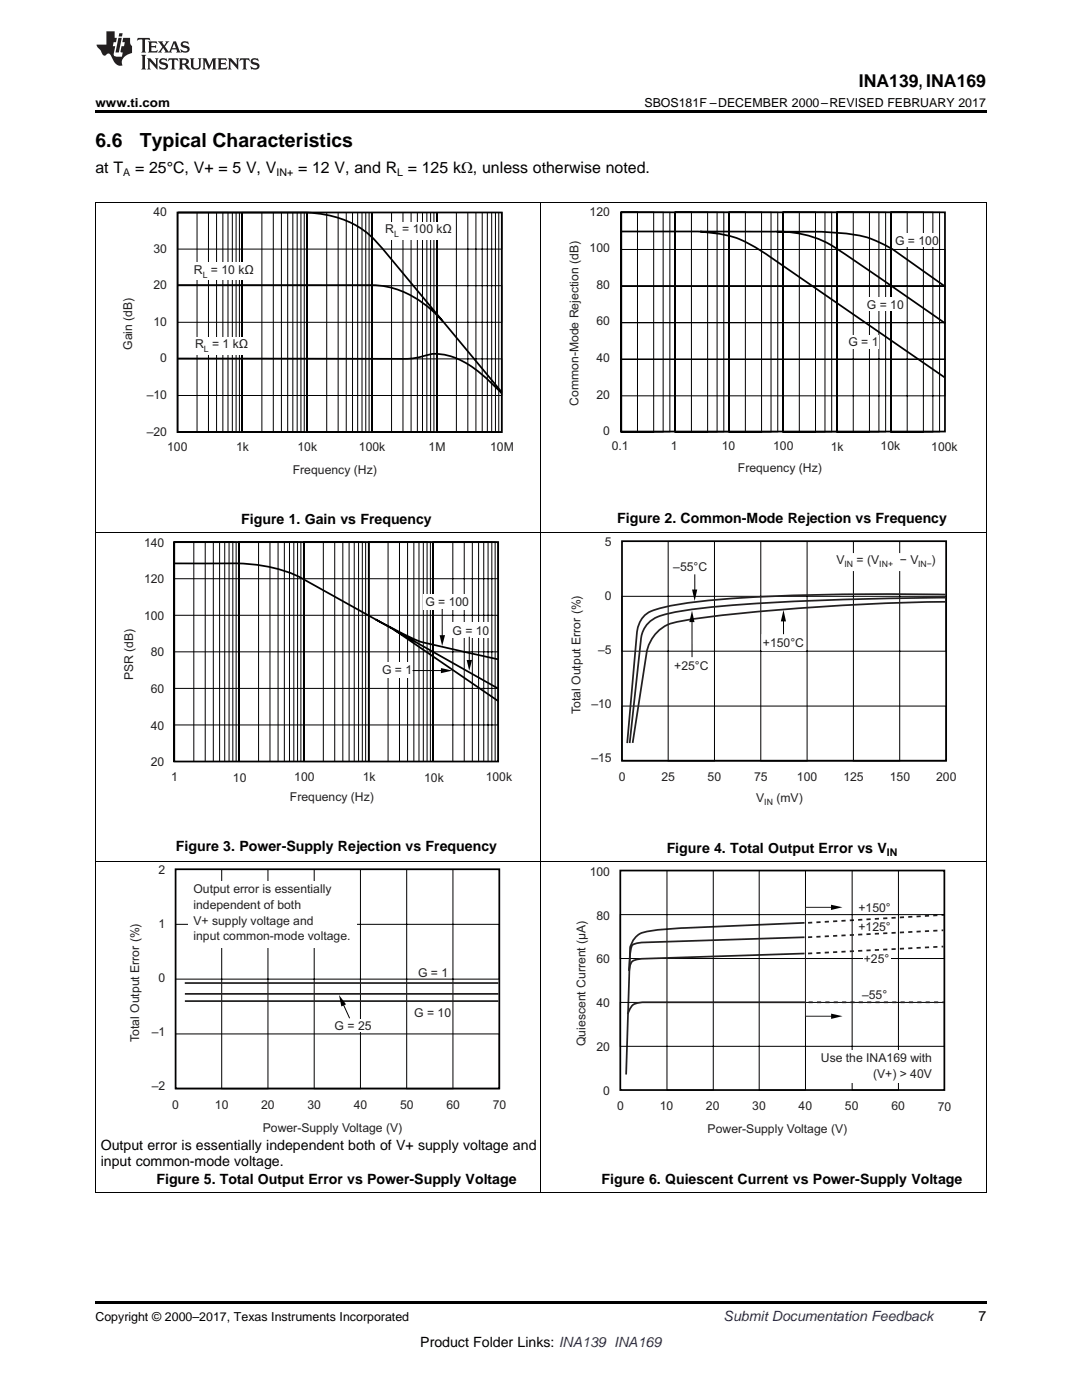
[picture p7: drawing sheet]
<svg xmlns="http://www.w3.org/2000/svg" width="216mm" height="279mm" viewBox="0 0 216 279" stroke-linecap="round" stroke-linejoin="round" font-family="sans-serif">
<path d="M165.8 180.6l2.3 .5-2.3 .5zM165.8 202.3l2.3 .5-2.3 .5zM19 259.7h177.8v.5h-177.8z" fill="#000"/>
<path d="M19.1 172v66M107.9 172v66M133.1 173.7h9.2v43.8h-9.2zM151.5 173.7h9.2v43.8h-9.2zM170 173.7h9.3v43.8h-9.3zM196.8 172v66M123.8 182.5h64.6v8.8h-64.6zM123.8 200.1h64.6v8.7h-64.6zM19 238h177.8" fill="none" stroke="#000" stroke-width=".2"/>
<path d="M160.5 187l-32.8 1.1a1.68 1.68 0 0 0-1.9 1.7l-.3 3.9a2.02 2.02 0 0 1 2.2-2.3l32.8-1.1M160.5 184.2l-23.9 1a47.9 47.9 0 0 0-8.3 .9 4.1 4.1 0 0 0-2.6 3l-.8 25.3M160.7 200h-32.4a2.68 2.68 0 0 0-3 2.4" fill="none" stroke="#231f20" stroke-width=".35"/>
<path d="M161.2 190.3l27-1.4M161.2 187l27-1.3M161.2 184.2l27.3-1.6M161.3 200h27.1" fill="none" stroke="#231f20" stroke-width=".35" stroke-dasharray=".8 .8" stroke-linecap="butt"/>
<path d="M123.8 173.7h64.6v43.8h-64.6z" fill="none" stroke="#000" stroke-width=".35"/>
<path d="M166 181.1h-5.3v21.7h5.3" fill="none" stroke="#231f20" stroke-width=".2"/>
<g fill="#fff">
<path d="M162.3 209.6h23.7v6.5h-23.7z"/>
<path d="M172.3 190.1h5.6v2.6h-5.6z"/>
</g>
<path d="M44.2 173.5h9.3v43.8h-9.3zM62.7 173.5h9.2v43.8h-9.2zM81.2 173.5h9.2v43.8h-9.2zM35 184.5h64.6v10.9h-64.6zM35 206.3h64.6v11h-64.6z" fill="none" stroke="#000" stroke-width=".2"/>
<path d="M35 173.5h64.6v43.7h-64.6z" fill="none" stroke="#000" stroke-width=".35"/>
<path d="M66.3 203.3h8.2v2.5h-8.2z" fill="#fff"/>
<path d="M36.9 196.2h62.6M36.9 198.3h62.6M36.9 199.8h62.6" fill="none" stroke="#231f20" stroke-width=".35"/>
<path d="M67.6 198.6l1.4 1.8-.9 .5z" fill="#000"/>
<path d="M68.2 199.8l1.6 3.4" fill="none" stroke="#000" stroke-width=".2"/>
<path d="M37.6 176h33.6v13.2h-33.6z" fill="#fff"/>
<path d="M19.1 106.4v65.6M107.9 106.4v65.6M124.1 119h64.7v11h-64.7zM133.3 108.1h9.3v43.8h-9.3zM151.8 108.1h9.2v43.8h-9.2zM170.3 108.1h9.2v43.8h-9.2zM196.8 106.4v65.6M124.1 140.9h64.7v11h-64.7zM19 172h177.8" fill="none" stroke="#000" stroke-width=".2"/>
<path d="M124.1 108h64.7v43.8h-64.7z" fill="none" stroke="#000" stroke-width=".35"/>
<path d="M188.7 118.7a536.7 536.7 0 0 0-45.1 .9 55.3 55.3 0 0 0-13.7 2.4 5.2 5.2 0 0 0-2.8 4.2l-1.9 22.1M188.7 119.3a628.5 628.5 0 0 0-46.8 1.9 52.4 52.4 0 0 0-10.6 1.9 5.3 5.3 0 0 0-3.4 4.4l-2.3 20.8M188.7 120.1a438.3 438.3 0 0 0-51 3.5l-1.5 .3a7.7 7.7 0 0 0-7.1 6l-2.9 18.4" fill="none" stroke="#231f20" stroke-width=".35"/>
<path d="M152.1 126.7h8.5v3h-8.5z" fill="#fff"/>
<path d="M152.1 126.7h8.5v3h-8.5z" fill="none" stroke="#fff" stroke-width=".35"/>
<path d="M138.1 117.7h1l-.5 2.2zM138.1 121.9l.5 2.3h-1.1zM156.3 121.7l.5 2.3h-1z" fill="#000"/>
<path d="M138.6 114.6v3.4M138.1 123.3v7.8M156.3 123.3v3.3" fill="none" stroke="#000" stroke-width=".2"/>
<path d="M166.9 110.6h20.8v3.2h-20.8z" fill="#fff"/>
<path d="M166.9 110.6h20.8v3.2h-20.8z" fill="none" stroke="#fff" stroke-width=".35"/>
<path d="M34.8 108.2h64.6v43.8h-64.6zM34.9 112.4l6.9 .1a49.4 49.4 0 0 1 14 1.2l3.9 1.4 18.9 10.6 20.8 14.2M75 123.6l1.6 .9a45.4 45.4 0 0 0 8.1 3.8l14.7 3.3M78.6 125.7l20.7 11.7" fill="none" stroke="#000" stroke-width=".35"/>
<g fill="none" stroke="#000" stroke-width=".2">
<path d="M34.8 108.2h64.6v7.3h-64.6zM34.8 108.2h3.9v43.8h-3.9zM34.8 108.2h6.2v43.8h-6.2zM34.8 108.2h7.8v43.8h-7.8zM34.8 108.2h9v43.8h-9zM34.8 108.2h10v43.8h-10zM34.8 108.2h11.7v43.8h-11.7zM34.8 108.2h10.9v43.8h-10.9zM34.8 108.2h12.3v43.8h-12.3zM34.8 108.2h12.9v43.8h-12.9zM47.6 108.2v43.8M47.7 108.2h3.9v43.8h-3.9z"/>
<path d="M47.7 108.2h6.2v43.8h-6.2zM47.7 108.2h7.8v43.8h-7.8zM47.7 108.2h9v43.8h-9zM47.7 108.2h10.9v43.8h-10.9zM47.7 108.2h10.1v43.8h-10.1zM47.7 108.2h11.7v43.8h-11.7zM47.7 108.2h12.3v43.8h-12.3zM47.7 108.2h12.9v43.8h-12.9zM60.6 108.2v43.8M60.6 108.2h3.9v43.8h-3.9zM60.6 108.2h6.2v43.8h-6.2zM60.6 108.2h7.8v43.8h-7.8z"/>
<path d="M60.6 108.2h10.1v43.8h-10.1zM60.6 108.2h9.1v43.8h-9.1zM60.6 108.2h11.7v43.8h-11.7zM60.6 108.2h10.9v43.8h-10.9zM60.6 108.2h12.9v43.8h-12.9zM60.6 108.2h12.4v43.8h-12.4zM73.5 108.2v43.8M73.5 108.2h3.9v43.8h-3.9zM73.5 108.2h6.2v43.8h-6.2zM73.5 108.2h7.8v43.8h-7.8zM73.5 108.2h9.1v43.8h-9.1zM73.5 108.2h10.1v43.8h-10.1z"/>
<path d="M73.5 108.2h11v43.8h-11zM73.5 108.2h12.4v43.8h-12.4zM73.5 108.2h11.7v43.8h-11.7zM73.5 108.2h13v43.8h-13zM86.5 108.2v43.8M86.5 108.2h3.9v43.8h-3.9zM86.5 108.2h6.1v43.8h-6.1zM86.5 108.2h7.7v43.8h-7.7zM86.5 108.2h9v43.8h-9zM86.5 108.2h10v43.8h-10zM86.5 108.2h11.6v43.8h-11.6zM86.5 108.2h10.9v43.8h-10.9z"/>
<path d="M86.5 108.2h12.3v43.8h-12.3zM86.5 108.2h12.9v43.8h-12.9zM34.8 122.8h64.6v7.3h-64.6zM34.8 137.4h64.6v7.3h-64.6z"/>
</g>
<path d="M75.9 132.3h6.3v3h-6.3z" fill="#fff"/>
<path d="M82.3 133.8h6.6" fill="none" stroke="#000" stroke-width=".2"/>
<path d="M88 133.3l2.3 .5-2.3 .6z" fill="#000"/>
<g fill="#fff">
<path d="M84.6 118.6h9.2v3h-9.2z"/>
<path d="M90 124.3h7.8v3h-7.8z"/>
</g>
<g fill="none" stroke="#000" stroke-width=".2">
<path d="M19.1 40.4v66M35.4 42.4h64.7v7.3h-64.7zM35.4 57h64.7v7.3h-64.7zM35.4 42.4h3.9v43.8h-3.9zM35.4 42.4h6.2v43.8h-6.2zM35.4 42.4h7.8v43.8h-7.8zM35.4 42.4h9.1v43.8h-9.1zM35.4 42.4h10.1v43.8h-10.1zM35.4 42.4h11.7v43.8h-11.7zM35.4 42.4h11v43.8h-11zM35.4 42.4h12.4v43.8h-12.4zM35.4 42.4h13v43.8h-13z"/>
<path d="M48.3 42.4v43.8M48.4 42.4h3.9v43.8h-3.9zM48.4 42.4h6.1v43.8h-6.1zM48.4 42.4h7.8v43.8h-7.8zM48.4 42.4h9v43.8h-9zM48.4 42.4h10.9v43.8h-10.9zM48.4 42.4h10v43.8h-10zM48.4 42.4h11.6v43.8h-11.6zM48.4 42.4h12.3v43.8h-12.3zM48.4 42.4h12.9v43.8h-12.9zM61.2 42.4v43.8M61.3 42.4h3.9v43.8h-3.9z"/>
<path d="M61.3 42.4h6.2v43.8h-6.2zM61.3 42.4h7.8v43.8h-7.8zM61.3 42.4h10.1v43.8h-10.1zM61.3 42.4h9v43.8h-9zM61.3 42.4h10.9v43.8h-10.9zM61.3 42.4h11.7v43.8h-11.7zM61.3 42.4h12.3v43.8h-12.3zM61.3 42.4h12.9v43.8h-12.9zM74.2 42.4v43.8M74.2 42.4h3.9v43.8h-3.9zM74.2 42.4h6.2v43.8h-6.2zM74.2 42.4h7.8v43.8h-7.8z"/>
<path d="M74.2 42.4h10.1v43.8h-10.1zM74.2 42.4h9.1v43.8h-9.1zM74.2 42.4h12.4v43.8h-12.4zM74.2 42.4h11.7v43.8h-11.7zM74.2 42.4h11v43.8h-11zM74.2 42.4h13v43.8h-13zM87.2 42.4v43.8M87.2 42.4h3.9v43.8h-3.9zM87.2 42.4h6.1v43.8h-6.1zM87.2 42.4h7.8v43.8h-7.8zM87.2 42.4h10v43.8h-10zM87.2 42.4h9v43.8h-9z"/>
<path d="M87.2 42.4h11.7v43.8h-11.7zM87.2 42.4h10.9v43.8h-10.9zM87.2 42.4h12.3v43.8h-12.3zM87.2 42.4h12.9v43.8h-12.9zM107.9 40.4v66M196.8 40.4v66M35.4 71.6h64.7v7.3h-64.7zM19 106.3h177.8M88.2 121.5v6.3M93.6 127.1v5.5"/>
</g>
<path d="M87.7 126.8h1.1l-.6 2.1zM93.1 131.7h1.1l-.6 2.2z" fill="#000"/>
<path d="M35.4 42.4h64.7v43.8h-64.7zM35.4 56.9h36a18.8 18.8 0 0 1 12.4 3.2l2.2 1.6 2.3 2.4M35.5 42.4h20.8a31.6 31.6 0 0 1 12.8 1.7 17.6 17.6 0 0 1 7.2 5.5l23.8 28.7M35.5 71.5l43.8 .1a20.4 20.4 0 0 0 6.9-1 12.4 12.4 0 0 1 8.4 2.9 41.8 41.8 0 0 1 5.5 5" fill="none" stroke="#000" stroke-width=".35"/>
<g fill="#fff">
<path d="M38 52.3h12.4v3.5h-12.4z"/>
<path d="M76.7 44.4h13v3.5h-13z"/>
<path d="M38.7 67.3h10.3v3.5h-10.3z"/>
</g>
<path d="M124 46.2h15.2a22.8 22.8 0 0 1 13.6 4.5l35.7 24.6M124 42.4h64.6v43.7h-64.6zM139.7 46.2h14.8a21.9 21.9 0 0 1 14.3 4.6l19.7 13.6M155 46.2h8a42.4 42.4 0 0 1 10.7 1.4l2.3 1 2.3 1.3 10.1 7.2" fill="none" stroke="#000" stroke-width=".35"/>
<g fill="none" stroke="#000" stroke-width=".2">
<path d="M123.9 42.4h9.8v43.8h-9.8zM123.9 42.4h8.4v43.8h-8.4zM124 42.4h6.4v43.8h-6.4zM124 42.4h3.2v43.8h-3.2zM124 57.1h64.6v7.3h-64.6zM124 49.8h64.6v7.3h-64.6zM134.7 42.4h10.8v43.8h-10.8zM134.7 42.4h9.7v43.8h-9.7zM134.7 42.4h8.4v43.8h-8.4zM134.7 42.4h6.5v43.8h-6.5zM134.7 42.4h3.3v43.8h-3.3zM145.5 42.4h9.7v43.8h-9.7z"/>
<path d="M145.5 42.4h8.3v43.8h-8.3zM145.5 42.4h6.5v43.8h-6.5zM145.5 42.4h3.2v43.8h-3.2zM156.2 42.4h10.8v43.8h-10.8zM156.2 42.4h9.8v43.8h-9.8zM156.2 42.4h8.4v43.8h-8.4zM156.2 42.4h6.5v43.8h-6.5zM156.3 42.4h3.2v43.8h-3.2zM167 42.4h9.7v43.8h-9.7zM167 42.4h8.4v43.8h-8.4zM167 42.4h6.5v43.8h-6.5zM167 42.4h3.3v43.8h-3.3z"/>
<path d="M177.8 42.4h9.7v43.8h-9.7zM177.8 42.4h8.3v43.8h-8.3zM177.8 42.4h6.5v43.8h-6.5zM177.8 42.4h3.2v43.8h-3.2zM124 71.7h64.6v7.3h-64.6zM124 64.4h64.6v7.3h-64.6zM167 86.2v-43.8h10.8v43.8"/>
</g>
<g fill="#fff">
<path d="M168.8 66.9h6.5v2.6h-6.5z"/>
<path d="M172.7 59.4h7.9v2.6h-7.9z"/>
<path d="M178.3 46.6h9.1v2.6h-9.1z"/>
</g>
<path d="M19 40.4h177.8" fill="none" stroke="#000" stroke-width=".2"/>
<path d="M19 22h177.8v.5h-177.8z" fill="#000"/>
<g fill="#231f20">
<path d="M27.5 7.6l-.1 .5 .4-.2h.6v.1v2.1l-.2 .4h1l-.3-.4v-2.1l.1-.1h.5l.5 .2-.2-.5zM29.5 8.3l.2 .3v1.5l-.2 .4h1.8l.2-.6a1.04 1.04 0 0 1-1.3 .2v-.7h.6l.3 .2v-.6l-.3 .2h-.6v-.6l.8-.1 .4 .3-.2-.5zM31.5 8.3l.9 1.1-.9 1.1h.8l-.2-.2 .5-.7 .4 .7-.2 .2h1.5l-.1-.2 .1-.4h.9l.1 .4-.2 .2h1l-.3-.3-.7-1.9h-.5l-.9 2-.8-1 .9-1h-.8l.1 .3-.3 .5-.4-.6 .2-.2zM34.7 8.6l.4 1h-.7zM36.3 8.4a.63 .63 0 0 0-.2 .7 .63 .63 0 0 0 .6 .4l.6 .2 .1 .2a.75 .75 0 0 1-.7 .4 .75 .75 0 0 1-.6-.5l.1 .7 .1-.1a1.11 1.11 0 0 0 1.5-.6 1.13 1.13 0 0 0-1.2-.8l-.1-.4a1.04 1.04 0 0 1 1.2 .2l-.2-.5-.1 .1-.5-.2zM28.2 10.9l.2 .4v2.2l-.2 .4h1l-.3-.4v-2.2l.3-.4zM29.3 11.6l.3 .4v1.5l-.3 .4h.8l-.2-.4v-1.3l1.5 1.7v-1.9l.2-.4h-.7l.2 .4v.9l-1.1-1.3zM32 11.8a.62 .62 0 0 0-.2 .7 .62 .62 0 0 0 .6 .4l.6 .1 .1 .3a.76 .76 0 0 1-.7 .3 .76 .76 0 0 1-.6-.4l.1 .7 .1-.1a1.11 1.11 0 0 0 1.5-.6 1.13 1.13 0 0 0-1.2-.8l-.1-.4a1.04 1.04 0 0 1 1.2 .2l-.2-.6-.1 .1-.5-.1zM33.7 11.6l-.2 .6a.61 .61 0 0 1 .8-.3v1.6l-.2 .4h.9l-.2-.4v-1.6a.63 .63 0 0 1 .8 .3l-.2-.6zM35.6 11.6l.3 .4v1.5l-.3 .4h1l-.2-.2v-.8l.5 .2a.76 .76 0 0 0 1.2 .7l-1-1a.58 .58 0 0 0 .6-.5 .58 .58 0 0 0-.5-.6zM36.4 11.9h.1a.45 .45 0 0 1 .5 .1 .45 .45 0 0 1 .1 .5l-.7 .2zM37.9 11.6l.2 .2a2.17 2.17 0 0 0 .3 1.9 .99 .99 0 0 0 1.6-.6v-1.1l.2-.4h-.7l.2 .2a1.92 1.92 0 0 1-.2 1.8 .6 .6 0 0 1-.9-.5v-1.1l.2-.4zM40.4 11.6l.2 .4v1.5l-.2 .4h.7l-.2-.4v-1.4l.8 1.8 .8-1.8v1.4l-.2 .4h.9l-.2-.4v-1.5l.2-.4h-.8l-.6 1.5-.6-1.5zM43.4 11.6l.2 .4v1.5l-.2 .4h1.8l.2-.6a1.04 1.04 0 0 1-1.3 .1v-.6h.5l.4 .2v-.6l-.4 .2h-.5v-.7h.8l.3 .3-.1-.6zM45.5 11.6l.2 .4v1.5l-.2 .4h.7l-.2-.4v-1.3l1.5 1.7v-1.9l.2-.4h-.7l.2 .4v.9l-1.1-1.3zM47.9 11.6l-.1 .6a.61 .61 0 0 1 .8-.3v1.6l-.3 .4h1l-.3-.4 .1-1.6a.63 .63 0 0 1 .7 .3l-.1-.6zM50.2 11.8a.62 .62 0 0 0-.2 .7 .62 .62 0 0 0 .6 .4l.6 .1 .2 .3a.76 .76 0 0 1-.8 .3 .76 .76 0 0 1-.6-.4l.1 .7 .2-.1a1.11 1.11 0 0 0 1.5-.6 1.13 1.13 0 0 0-1.3-.8l-.1-.4a1.04 1.04 0 0 1 1.2 .2l-.1-.6-.2 .1-.5-.1z"/>
<path d="M21.2 6.3v2.6h-1.9l.1 .4 .7 .9a.91 .91 0 0 0 1 .8 .56 .56 0 0 1 .5-.3 .56 .56 0 0 1 .5 .3l.4 .8a1.53 1.53 0 0 0 1.9 1.2 1.54 1.54 0 0 1 1-2.1l.9-.3v-1.4a1.52 1.52 0 0 1-.3-1.6h-1.4l-.2 .8h.5l-.2 .8h-.4l-.2 1v.2l.4 .1-.2 .8a1.93 1.93 0 0 1-1.6-.3l.3-1.8h-.5l.2-.8h.4l.2-.8h-.4v-1.3zM23.6 7.6l-.6 2.9h.7l.6-2.9zM23.8 6.6l-.1 .7h.6l.2-.7z"/>
</g>
<g font-size="3.9">
<text x="19" y="29.3">6.6</text>
<text x="27.9" y="29.3">Typical Characteristics</text>
</g>
<text font-size="3.5" x="171.4" y="17.3">INA139, INA169</text>
<g font-size="3.2">
<text x="19" y="34.4">at T</text>
<text x="27" y="34.4">= 25°C, V+ = 5 V, V</text>
<text x="59.5" y="34.4">= 12 V, and R = 125 kΩ, unless otherwise noted.</text>
</g>
<g font-size="2.8">
<text x="48.2" y="104.6">Figure 1. Gain vs Frequency</text>
<text x="123.2" y="104.3">Figure 2. Common-Mode Rejection vs Frequency</text>
<text x="35.1" y="169.9">Figure 3. Power-Supply Rejection vs Frequency</text>
<text x="133" y="170.3">Figure 4. Total Output Error vs V</text>
<text x="20.1" y="229.5">Output error is essentially independent both of V+ supply voltage and</text>
<text x="20.1" y="232.7">input common-mode voltage.</text>
<text x="31.2" y="236.2">Figure 5. Total Output Error vs Power-Supply Voltage</text>
<text x="120.1" y="236.3">Figure 6. Quiescent Current vs Power-Supply Voltage</text>
<text x="195.3" y="263.6">7</text>
<text x="83.9" y="268.9">Product Folder Links: INA139 INA169</text>
</g>
<text font-size="2.8" fill="#0000c8" x="144.4" y="263.6">Submit Documentation Feedback</text>
<g font-size="2.5">
<text x="19" y="21.4">www.ti.com</text>
<text x="128.6" y="21.4">SBOS181F –DECEMBER 2000–REVISED FEBRUARY 2017</text>
<text x="19" y="263.6">Copyright © 2000–2017, Texas Instruments Incorporated</text>
</g>
<g font-size="2.4" fill="#231f20">
<text x="30.6" y="43.1">40</text>
<text x="76.9" y="46.6">R</text>
<text x="80.3" y="46.6">= 100 kΩ</text>
<text x="117.6" y="43.1">120</text>
<text x="30.6" y="50.4">30</text>
<text x="117.6" y="50.4">100</text>
<text x="178.6" y="48.8">G = 100</text>
<text x="30.6" y="57.7">20</text>
<text x="38.7" y="54.7">R</text>
<text x="42.1" y="54.7">= 10 kΩ</text>
<text x="119" y="57.7">80</text>
<text x="30.6" y="65">10</text>
<text x="119" y="64.9">60</text>
<text x="173" y="61.6">G = 10</text>
<text x="26.4" y="69.8" transform="rotate(-90 26.4 69.8)">Gain (dB)</text>
<text x="38.9" y="69.5">R</text>
<text x="42.3" y="69.5">= 1 kΩ</text>
<text x="169.3" y="69">G = 1</text>
<text x="32" y="72.3">0</text>
<text x="119" y="72.2">40</text>
<text x="29.3" y="79.6">–10</text>
<text x="115.4" y="81" transform="rotate(-90 115.4 81)">Common-Mode Rejection (dB)</text>
<text x="119" y="79.5">20</text>
<text x="29.3" y="86.9">–20</text>
<text x="33.4" y="90">100</text>
<text x="59.4" y="90">10k</text>
<text x="71.6" y="90">100k</text>
<text x="97.8" y="90">10M</text>
<text x="120.3" y="86.8">0</text>
<text x="122.1" y="89.9">0.1</text>
<text x="133.8" y="89.9">1</text>
<text x="144" y="89.9">10</text>
<text x="154.3" y="89.9">100</text>
<text x="165.8" y="89.9">1k</text>
<text x="175.7" y="89.9">10k</text>
<text x="185.8" y="89.9">100k</text>
<text x="47.1" y="90">1k</text>
<text x="58.4" y="94.5">Frequency (Hz)</text>
<text x="85.5" y="90">1M</text>
<text x="147.2" y="94.2">Frequency (Hz)</text>
<text x="28.7" y="109.1">140</text>
<text x="120.7" y="109">5</text>
<text x="134.3" y="114">–55°C</text>
<text x="166.9" y="112.5">V</text>
<text x="170.9" y="112.5">= (V</text>
<text x="179.6" y="112.5">− V</text>
<text x="185.9" y="112.5">)</text>
<text x="28.7" y="116.4">120</text>
<text x="120.7" y="119.8">0</text>
<text x="28.7" y="123.7">100</text>
<text x="84.9" y="120.9">G = 100</text>
<text x="30.1" y="131">80</text>
<text x="90.3" y="126.7">G = 10</text>
<text x="119.4" y="130.6">–5</text>
<text x="152.2" y="129.1">+150°C</text>
<text x="26.5" y="135.8" transform="rotate(-90 26.5 135.8)">PSR (dB)</text>
<text x="76.2" y="134.6">G = 1</text>
<text x="134.5" y="133.8">+25°C</text>
<text x="30.1" y="138.3">60</text>
<text x="115.8" y="142.5" transform="rotate(-90 115.8 142.5)">Total Output Error (%)</text>
<text x="118" y="141.4">–10</text>
<text x="30.1" y="145.6">40</text>
<text x="30.1" y="152.9">20</text>
<text x="34.2" y="155.9">1</text>
<text x="46.5" y="156">10</text>
<text x="58.7" y="155.9">100</text>
<text x="72.4" y="156">1k</text>
<text x="84.6" y="156">10k</text>
<text x="96.9" y="155.9">100k</text>
<text x="118" y="152.1">–15</text>
<text x="123.5" y="155.9">0</text>
<text x="132" y="155.8">25</text>
<text x="141.2" y="155.8">50</text>
<text x="150.5" y="155.9">75</text>
<text x="159" y="155.9">100</text>
<text x="168.3" y="155.8">125</text>
<text x="177.5" y="155.9">150</text>
<text x="186.8" y="155.9">200</text>
<text x="57.9" y="159.8">Frequency (Hz)</text>
<text x="150.9" y="160">V</text>
<text x="154.9" y="160">(mV)</text>
<text x="31.6" y="174.5">2</text>
<text x="38.6" y="178.3">Output error is essentially</text>
<text x="117.7" y="174.8">100</text>
<text x="31.6" y="185.3">1</text>
<text x="38.6" y="181.4">independent of both</text>
<text x="38.6" y="184.6">V+ supply voltage and</text>
<text x="119" y="183.5">80</text>
<text x="171.3" y="182">+150°</text>
<text x="171.3" y="185.7">+125°</text>
<text x="38.6" y="187.7">input common-mode voltage.</text>
<text x="116.9" y="187.6" transform="rotate(-90 116.9 187.6)">μ</text>
<text x="31.6" y="196">0</text>
<text x="83.4" y="195">G = 1</text>
<text x="119" y="192.3">60</text>
<text x="172.4" y="192.1">+25°</text>
<text x="82.7" y="203">G = 10</text>
<text x="119" y="201">40</text>
<text x="172" y="199.4">–55°</text>
<text x="27.8" y="207.9" transform="rotate(-90 27.8 207.9)">Total Output Error (%)</text>
<text x="30.3" y="206.8">–1</text>
<text x="66.8" y="205.5">G = 25</text>
<text x="116.9" y="208.8" transform="rotate(-90 116.9 208.8)">Quiescent Current ( A)</text>
<text x="119" y="209.8">20</text>
<text x="163.8" y="212">Use the INA169 with</text>
<text x="174.2" y="215.1">(V+) &gt; 40V</text>
<text x="30.3" y="217.6">–2</text>
<text x="34.4" y="221.3">0</text>
<text x="42.9" y="221.2">10</text>
<text x="52.1" y="221.2">20</text>
<text x="61.3" y="221.3">30</text>
<text x="70.6" y="221.3">40</text>
<text x="79.8" y="221.3">50</text>
<text x="89.1" y="221.3">60</text>
<text x="98.3" y="221.3">70</text>
<text x="120.4" y="218.6">0</text>
<text x="123.1" y="221.6">0</text>
<text x="131.6" y="221.6">10</text>
<text x="140.9" y="221.5">20</text>
<text x="150.1" y="221.6">30</text>
<text x="159.3" y="221.6">40</text>
<text x="168.6" y="221.6">50</text>
<text x="177.9" y="221.6">60</text>
<text x="187.1" y="221.6">70</text>
<text x="52.4" y="225.8">Power-Supply Voltage (V)</text>
<text x="141.2" y="226.1">Power-Supply Voltage (V)</text>
</g>
<g font-size="2.1">
<text x="24.6" y="35.1">A</text>
<text x="55.2" y="35.1">IN+</text>
<text x="79.2" y="35.1">L</text>
<text x="177" y="170.9">IN</text>
</g>
<g font-size="1.7" fill="#231f20">
<text x="78.6" y="47.3">L</text>
<text x="40.5" y="55.4">L</text>
<text x="40.7" y="70.2">L</text>
<text x="168.5" y="113.2">IN</text>
<text x="175.5" y="113.2">IN+</text>
<text x="183.2" y="113.2">IN−</text>
<text x="152.5" y="160.7">IN</text>
</g>
</svg>
